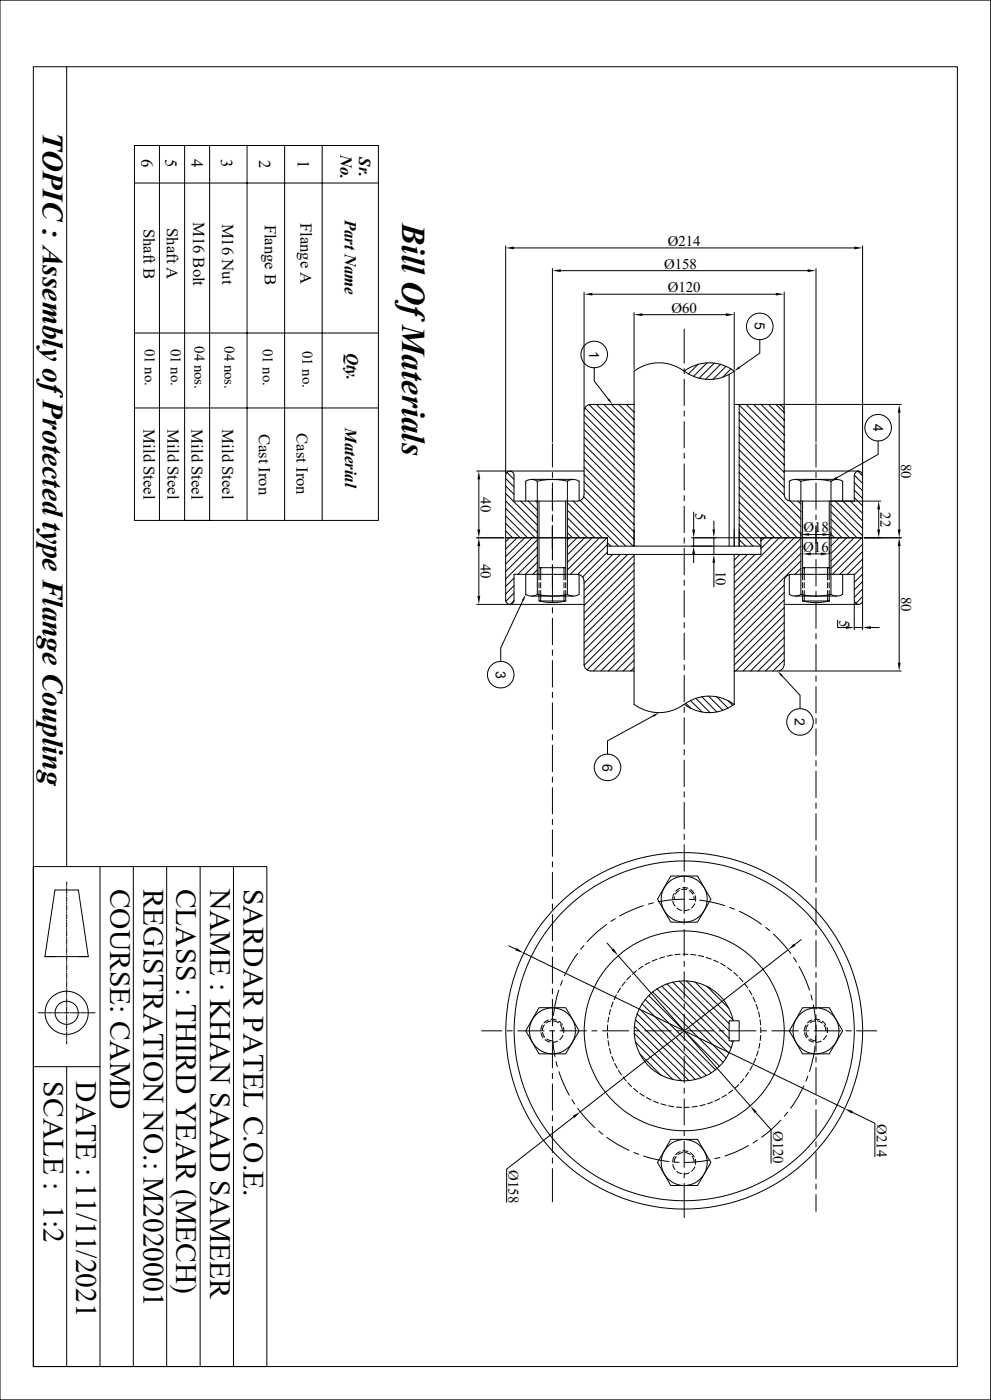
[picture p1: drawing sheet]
<svg xmlns="http://www.w3.org/2000/svg" width="297mm" height="420mm" viewBox="0 0 297 420" stroke-linecap="round" stroke-linejoin="round" font-family="sans-serif">
<g fill="none" stroke="#000" stroke-width=".3">
<path d="M0 0h296.9v419.9h-296.9zM10 20h276.9v390h-276.9zM20 20v240M40.3 54.9h73.1M47.8 43.6h-7.5v112.5h7.5M55.3 43.6h-7.5v112.5h15h-7.5v-112.5h7.5M74 43.6v112.5M85.3 43.6v112.5M113.4 43.6v112.5h-50.6v-112.5h50.6h-16.8v112.5M151.6 73.7v68.4M154.1 74.4h101.9M258.5 73.7v68.4"/>
<path d="M40.3 99.9h73.1M165.6 80.6v52M168.1 81.2h74M175 87.6v35.2M177.5 88.3h55M190 93.8v17M192.5 94.4h25.1M205.1 98.7v10.3M220 93.8v17M235 87.6v35.2M244.6 80.6v52M178.1 110.3v4l4.2 5.5"/>
<path d="M205 111.3a12.5 12.5 0 0 0-15 0v52.5M205.1 111.3a12.5 12.5 0 0 1 14.9 0 12.5 12.5 0 0 1-14.9 0zM205.1 110.6v1.5M205.1 113.7v8M209.3 109.3l-3 2.9M211.9 108.8l-4 4.1M214.1 108.9l-4.6 4.6M215.9 109.3l-4.4 4.5M217.6 109.9l-3.9 3.8M218.5 112.3v51.5M219.1 110.7l-2.5 2.5M220 111.3v52.5"/>
<path d="M227.7 101.9v4l-6 4.3M40.3 122.4h73.1M165.6 133.1v7M175 124.4l15 15M175 126.6l15 15M175 128.9l15 15M175 131.1l15 15M175 133.3l15 15.1M175 135.6l15 15M175 137.8l15 15.1M175.3 122.4l14.7 14.8M176.5 121.4l13.5 13.5"/>
<path d="M178.7 121.3l11.3 11.3M181 121.3l9 9.1M183.2 121.3l6.8 6.8M185.5 121.3l4.5 4.6M187.7 121.3l2.3 2.4M189.9 121.3l.1 .1M190 121.3h-13a2.02 2.02 0 0 0-2 2v25a2.02 2.02 0 0 1-1.9 2h-19v-7.7a1.23 1.23 0 0 0-1.3-1.2 1.23 1.23 0 0 0-1.2 1.2v18.7h23.4M205.1 123.3v1.5M205.1 126.4v8M205.1 136v1.5M205.1 139.1v8M220 121.3h13a2.02 2.02 0 0 1 2 2v25a2.02 2.02 0 0 0 2 2h27"/>
<path d="M221.5 121.5l13.5 13.5M221.5 123.7l13.5 13.5M221.5 126l13.5 13.5M221.5 128.2l13.5 13.5M221.5 130.5l13.5 13.5M221.5 132.7l13.5 13.5M221.5 135l13.5 13.5M221.5 137.2l18.5 18.5M221.5 139.4l18.5 18.5M221.5 121.3v42.5M223.6 121.3l11.4 11.5M225.8 121.3l9.2 9.2"/>
<path d="M228.1 121.3l6.9 7M230.3 121.3l4.7 4.7M232.6 121.3l2.4 2.5M233.6 121.3h36.5M244.6 133.1v7M263.2 132.3v4l-12.4 7M269.5 123.8v35M142.9 141.3h9.4M143.5 143.8v15M151.6 143.6l2.5 2.4M151.6 145.8l2.5 2.5M151.6 148l9.4 9.5"/>
<path d="M151.6 150.3l9.4 9.5M151.6 152.5l8.8 8.8M151.6 154.8l6.5 6.5M151.6 157l4.3 4.3M151.6 159.3l2 2M151.9 141.7l2.2 2.1M156.1 150.3l4.9 5M157.6 144.4a3.2 3.2 0 0 1 3.4 0M157.6 144.3v6M158.3 150.3l2.7 2.7M159.3 143.8h12.5M160.6 150.3l.4 .5"/>
<path d="M161 144.3v34a3.2 3.2 0 0 1-3.4 0v-6M161.1 144.4a20.1 20.1 0 0 1 9 0 3.2 3.2 0 0 1 3.4 0M161.5 150.3v23.7M165.6 141.7v1.6M165.6 144.9v8.3M165.6 154.4v2M165.6 157.6v10.4M169.5 150.3v23.7M170.1 150.8l10.5 10.5M170.1 153.1l8.2 8.2M170.1 155.3l6 6M170.1 157.6l3.7 3.7"/>
<path d="M170.1 159.8l1.5 1.5M170.1 144.3v34M171.8 150.3l13.5 13.5M173.6 144.3v5.9M173.9 150.2l13.6 13.6M174.9 149l14.9 14.8M175 141.3h-22.2M175 140.1l15 15M175 142.3l15 15.1M175 144.6l15 15M175 146.9l15 14.9M205.1 148.7v1.5"/>
<path d="M205.1 151.8v8M207.9 153.6v5.2M214 156.3v2.5M221.5 141.7l18.5 18.5M221.5 143.9l17.4 17.4M221.5 146.2l15.2 15.1M221.5 148.4l12.9 12.9M221.5 150.7l10.7 10.6M221.5 152.9l8.5 8.4M221.5 155.2l6.5 6.5M221.5 157.4l6.5 6.4M221.5 159.6l4.2 4.2"/>
<path d="M235 141.3h22.3M236.6 144.3v5.9M236.6 144.4a3.3 3.3 0 0 1 3.5 0 20.1 20.1 0 0 1 8.9 0 3.2 3.2 0 0 1 3.5 0M236.9 150.3l3.1 3.2M239.1 150.3l.9 .9M240 144.3v34M240.5 150.3v23.7M244.6 141.7v1.6M244.6 144.9v7.9M244.6 154.4v1.6M244.6 157.6v7M248.5 150.3v23.7"/>
<path d="M249 144.3v34M249 151.3l9.5 9.4M249 153.5l7.9 7.8M249 155.7l5.6 5.6M249 158l3.4 3.3M250.4 150.3l8.1 8.2M250.8 143.8h-12.5M252.6 144.3v6l5.9 6M254.8 150.3l3.7 3.7M256 142.6v7.7M256 142.5l2.5 2.5M256 144.8l2.5 2.5"/>
<path d="M256 147l2.5 2.5M256 149.3l2.5 2.5M256.1 142.6a1.23 1.23 0 0 1 1.2-1.2 1.23 1.23 0 0 1 1.2 1.2v18.7h-23.5M257.1 141.4l1.4 1.4M263.4 152.8v6M142.9 161.3h8.1M143.5 163.8v15M152.7 161.3l-1.1 1.2M154.1 173.4l-2.5 2.5M154.1 175.7l-2.5 2.5M154.1 177.9l-2.5 2.5M155 161.3l-3.4 3.4"/>
<path d="M157.2 161.3l-5.6 5.7M159.3 178.8h12.5M159.5 161.3l-7.9 7.9M161 162l-9.4 9.4M161 164.2l-9.4 9.5M161 166.5l-5.8 5.8M161 168.7l-3.6 3.6M161 170.9l-1.3 1.4M161.1 178.3a20.1 20.1 0 0 0 9 0M161.5 170.3h8M161.5 177.2v3.1h8M161.5 174.8v1.6"/>
<path d="M162.1 174.8v1.6M162.1 177.2v3.1M162.1 170.3v3.7M165.6 169.4v11.3M169 170.3v3.7M169 174.8v1.6M169 177.2v3.2M169.5 174.8v1.6M169.5 177.2v3.1M170.7 161.3l-.6 .7M172.9 161.3l-2.8 2.9M173.6 172.4l-.1 5.9a3.2 3.2 0 0 1-3.4 0"/>
<path d="M175 161.3h7v2.5h46M175 161.3h-23.4v18.8l.5 1 .7 .2M175.2 161.3l-5.1 5.2M177.4 161.3l-7.3 7.4M179.7 161.3l-9.6 9.6M181.9 161.3l-11 11M182 163.8v2.5h46v-2.5M182 162.8l1 1M182 163.4l-8.9 8.9M182 165.7l-7.4 7.4M183.6 166.3l-8.6 8.6M185.9 166.3l-10.9 10.9"/>
<path d="M188.1 166.3l-13.1 13.1M190 166.3v45a12.5 12.5 0 0 0 15 0M190 166.6l-15 15.1M190 168.9l-15 15M190 171.1l-15 15M190 173.4l-15 15M190 175.6l-15 15M190 177.9l-15 15M205.1 161.3v1.6M205.1 164.5v8M205.1 174v1.6M205.1 177.2v8"/>
<path d="M207.3 161.3h20.2M207.9 161.3v2.5M207.9 166.3v2.5M213.3 166.3h14.2M214 161.3v5M214 168.8v7.3M220 166.3v45M221.5 161.9l2 1.9M221.8 166.3l-1.8 1.8M224 166.3l-4 4M226.3 166.3l-6.3 6.3M229.1 161.3l-1.1 1"/>
<path d="M231.3 161.3l-3.3 3.2M233.6 161.3l-13.6 13.5M235 161.3h23.5v18.8a1.23 1.23 0 0 1-1.2 1.2 1.23 1.23 0 0 1-1.2-1.2M235 161.3h-7v2.5M235 175.5l-15 15M235 177.8l-15 15M235.8 161.3l-15.8 15.7M236.6 172.4v5.9a3.2 3.2 0 0 0 3.4 0M238 161.3l-18 18M238.3 178.8h12.5M240 161.5l-20 20M240 163.8l-20 20"/>
<path d="M240 166l-20 20M240 168.3l-20 20M240 170.5l-1.7 1.8M240.1 178.3a20.1 20.1 0 0 0 8.9 0M240.5 174.8v1.6M240.5 177.2v3.1h8M241 174v-3.7h-.5h8h-.5v3.7M241 174.8v1.6M241 177.2v3.2M242.5 160.4h4M243 166.2h3M244.6 164.7v1.6"/>
<path d="M244.6 167.9v7.9M244.6 177.4v1.6M248 177.2v3.1h.5M248 174.8v1.6M248.5 174.8v1.6M248.5 177.2v3.1M249 160.2l1.1 1.1M249 178.3a3.2 3.2 0 0 0 3.5 0M249.3 161.3l-.3 .2M251.5 161.3l-2.5 2.5M252.6 172.3v6M253.7 161.3l-4.7 4.7"/>
<path d="M256 161.3l-7 7M258.2 161.3l-9.2 9.2M258.5 163.2l-9 9.1M258.5 165.5l-6.8 6.8M258.5 167.7l-4.5 4.6M258.5 170l-2.5 2.5M258.5 172.2l-2.5 2.5M258.5 174.5l-2.5 2.5M258.5 176.7l-2.5 2.5M258.5 178.9l-2 2.1M259 161.3h11.1M269.5 163.8v35"/>
<path d="M142.9 181.3h9.4M152.8 181.3l.7-.2 .5-.6 .1-8.2h19a2.02 2.02 0 0 1 1.9 2v25a2.02 2.02 0 0 0 2 2h13M152.8 181.3h22.2M154.1 180.2l-1.1 1.1M156.7 180.1l-6.6 14.3v4M161.6 180.3a15.8 15.8 0 0 0 7.9 0M165.6 182.3v1.6M165.6 185.5v7.9M165.6 195v1.6M165.6 198.2v7.9M190 180.1l-15 15M190 182.4l-15 15"/>
<path d="M190 184.6l-15 15M190 186.9l-14.1 14.1M190 189.1l-12.2 12.2M190 191.3l-9.9 10M190 193.6l-7.7 7.7M190 195.8l-5.4 5.5M190 198.1l-3.2 3.2M205.1 186.7v1.6M205.1 189.9v8M205.1 199.4v1.6M235 180l-15 15M235 182.2l-15 15.1"/>
<path d="M235 184.5l-15 15M235 186.7l-14.5 14.6M235 189l-12.3 12.3M235 191.2l-10 10.1M235 193.5l-7.8 7.8M235 195.7l-5.6 5.6M235 198l-3.3 3.3M240.6 180.3a15.8 15.8 0 0 0 7.9 0M244.6 180.6v7.9M244.6 190.1v1.6M244.6 193.3v7.9M251 186.1v2.2h2.5"/>
<path d="M256 180.1v-7.8h-19a2.02 2.02 0 0 0-2 2v25a2.02 2.02 0 0 1-2 2h-13M256 180.6v8.3M256 188.3h2.5M257.3 181.3h-22.3M258.5 180.6v8.3M261 188.3h2.5M165.6 207.7v1.6M165.6 210.9v7.9M190 200.3l-.9 1M195.8 214.8l-13.7 7.4v4M205.1 211.3a12.6 12.6 0 0 1 14.9 0 12.6 12.6 0 0 1-14.9 0zM205.1 202.6v8"/>
<path d="M205.1 212.1v1.6M205.1 215.3v8M205.5 211l1.6 1.6M206.9 210.1l3.5 3.5M208.5 209.5l4.4 4.3M210.3 209l4.6 4.6M212.3 208.8l4.4 4.3M214.8 209l3.4 3.5M218.1 210.1l1.5 1.5M233.6 201.3h36.5M234.4 202.8l5.4 5.8v4M244.6 202.8v1.6"/>
<path d="M244.6 206v7.9M244.6 215.5v1.6M244.6 218.7v7.9M165.6 220.4v1.6M165.6 223.6v7.9M165.6 233.1v1.6M165.6 236.3v7.9M205.1 224.8v1.6M205.1 228v8M205.1 237.5v1.6M244.6 228.2v1.6M244.6 231.4v7.9"/>
<path d="M10 260h70v150h-70zM30 260v150M40 260v150M50 260v150M60 260v150M70 260v150M165.6 245.8v1.6M165.6 249v7.9M165.6 258.5v1.6M205.1 240.7v8M205.1 250.2v1.6M205.1 253.4v8"/>
<path d="M244.6 240.9v1.6M244.6 244.1v7.9M244.6 253.6v1.6M244.6 256.8v7.9M20 264.6v.9M20 265.9v.2M20 266.5v1.6M20 268.4v.3M20 269v1.6M20 270.9v.3M20 271.6v1.5M20 273.5v.3"/>
<path d="M20 274.1v1.6M20 276v.3M20 276.6v1.6M20 278.6v.2M20 279.2v1.6M165.6 261.7v7.9M165.6 271.2v1.6M165.6 274.4v7.9M181.8 277.3a32.8 32.8 0 0 0-5.8 5.1M184.4 275.6l-1.3 .8M192.8 271.7l-2.9 1.1-4.2 2M195.8 270.8l-1.5 .4"/>
<path d="M201 262.8h8l4.1 6.9-4.1 6.9h-8l-3.9-6.9zM201.6 270.4l.7 1.4M202.1 268l-.5 1.6M202.1 269v.8M202.9 272.4l1.4 .7M203.5 267.2l-1.1 1.1M203.8 266.5l-1.3 .9M204.6 266.3l1.6 .2M205 269.7l-5.1 .4-2.6 .4M205.1 262.9v1.6M205.1 266.1v8M205.1 275.6v1.6"/>
<path d="M205.1 278.8v8M205.8 266.8l-1.5 .1M206.5 267.2l1.1 1.1M206.6 269.8l1.5 .1M206.6 272.8l-1.5 .4M206.9 266.9l1.1 1.1M207.9 269l.1 .8M208.2 271.1l-.9 1.3M208.4 268.7v1.6M209.7 270l3.1 .5 4.4 1.2M218.7 272.2l1.4 .6M221.6 273.4l3.2 1.6 3.4 2.3"/>
<path d="M229.5 278.2l1.2 1M244.6 266.3v1.5M244.6 269.5v7.9M244.6 279v1.5M13.5 287h13M16.5 287h-3l3-20h7l3 20h-3M20 281.1v.3M20 281.7v1.6M20 283.6v.3M20 284.3v1.5M20 286.2v.3M20 286.8v1.6"/>
<path d="M20 288.7v.3M20 289.3v1.6M20 291.3v.2M20 291.9v1.6M20 293.8v.3M20 294.4v1.6M20 296.3v.3M20 297v1.5M20 298.9v.3M20 299.5v1.6M152.4 283.7l2.3 1.1M156.9 285.9l96.3 46.7"/>
<path d="M165.6 283.9v1.6M165.6 287.1v7.9M165.6 296.6v1.6M165.6 299.8v7.9M167.5 297.1l-.6 1.9-1.1 5.6M168.5 294.1l-.5 1.5M173.1 286l-2.2 3.5-1.7 3.2M175 283.6l-1 1.2M181.9 282.9l1.7 1.9M184.7 298.4l-.6 1.5M185.3 286.7l39.5 45.1M186 296.4l-.9 1.4"/>
<path d="M187.4 294.6l-1 1.2M189 292.8l-1.1 1.1M190.8 291.2l-1.2 1.1M192.7 289.9l-1.3 .8M193.4 299.8l21.1 21.1M194.4 298.7l21.2 21.2M194.7 288.7l-1.3 .7M195.6 297.6l21.1 21.1M196.9 296.6l20.7 20.8M196.9 287.7l-1.4 .6M198.3 295.8l20.1 20.1M199.2 287l-1.5 .5"/>
<path d="M199.9 295.1l19.2 19.3M201.5 286.5l-1.6 .4M201.6 294.6l16.9 16.9M203.5 294.3l15 15M203.8 286.3l-1.5 .1M204.6 286.3h1.6M205.1 288.3v1.6M205.1 291.5v8M205.7 294.3l12.8 12.7M207 286.3l1.6 .2M208.3 294.6l11.4 11.3M209.3 286.6l1.6 .4"/>
<path d="M211.6 287.2l1.5 .5M211.8 295.9l6.6 6.5M213.9 288l1.4 .7M216 289l1.4 .9M218 290.3l1.3 .9M219.9 291.7l1.2 1.1M221.6 293.3l1.1 1.2M223.2 295.1l.9 1.3M224.5 297.1l.8 1.3M225.7 299.1l.7 1.5M231.8 280.2l2.9 3 2.3 2.8M236.2 284.9l-62.3 48.6"/>
<path d="M237.9 287.3l.8 1.3M239.5 289.9l2.1 4.2 1 2.9M240.1 281.9l-1.9 1.5M243 298.5l.4 1.5M244.6 282.2v7.9M244.6 291.7v1.5M244.6 294.9v7.9M10 320h20M11.5 303.8h1.7M13.5 303.8h.3M14.1 303.8h1.6M16 303.8h.3"/>
<path d="M16.6 303.8h1.6M18.5 303.8h.4M19.2 303.8h1.6M20 312.2v.9M20 301.4v.3M20 302v1.6M20 304v.2M20 304.6v1.6M20 306.5v.3M20 307.1v1.6M20 309v.3M20 309.7v1.5"/>
<path d="M20 311.6v.3M20 320v90M21.1 303.8h.3M21.7 303.8h1.6M23.6 303.8h.4M24.3 303.8h1.6M26.2 303.8h.3M26.8 303.8h1.7M144.3 309.2h6.1M152 309.2h1.5M155.2 309.2h7.9M161.5 302.3h8l4.1 6.9-4.1 6.9h-8l-3.9-6.9z"/>
<path d="M162.1 309.8l.7 1.5M162.6 307.5l-.5 1.6M162.6 309.7l.6 1.4M163.2 307.5l-.6 1.4M163.4 311.9l1.4 .7M163.8 311.7l1.9 .6M164.3 306l-1.3 .9M164.7 309.2h1.5M165.1 306.3l-1.4 .6M165.1 305.8l1.6 .2M165.6 310.9v-1.6l.3 5.1 .4 2.6M165.6 312.5v7.9"/>
<path d="M165.7 306.2l-.1 1.5M165.9 306.3l1.4 .5M166.7 318.5l.3 1.5M167.1 312.3l-1.5 .4M167.4 306.4l1.1 1.1M167.9 309.2h7.9M167.9 307.4l.7 1.8M168.7 310.6l-.9 1.3M168.9 308.2l.1 1.6M177.4 309.2h1.5M180.6 309.2h7.9M182.1 309.8l.1 1.6"/>
<path d="M182.1 307.5v1.6M182.2 312.2l.3 1.6M182.5 305.1l-.3 1.6M182.7 314.5l.4 1.6M183 302.9l-.4 1.5M183.3 316.8l.6 1.5M183.7 300.6l-.5 1.5M184.2 319l.8 1.4M190.1 309.2h1.5M190.1 310l14.2 14.2M190.1 307.8l16.4 16.3M190.4 305.9l18 17.9"/>
<path d="M190.4 312.6l11.3 11.3M190.9 304.1l19.2 19.2M191.6 302.6l20.1 20.1M191.8 316.2l6.3 6.3M192.4 301.1l20.7 20.8M193.3 309.2h7.9M202.8 309.2h1.5M205.1 301v1.6M205.1 304.2v8M205.1 313.7v1.6M205.1 316.9v7.9M206 309.2h7.9"/>
<path d="M215.5 309.2h1.5M218.5 306.2h3v6.1h-3zM218.7 309.2h7.9M219.2 312.3l.5 .3M219.8 306.2a15 15 0 0 0-23.1-9.4 15 15 0 0 0 0 24.9 15 15 0 0 0 23.1-9.4M225.5 319.7l-.8 1.4M226.5 317.5l-.7 1.5M226.6 301.3l.5 1.5M227.2 315.3l-.5 1.5M227.3 303.6l.4 1.5M227.7 313l-.3 1.5M227.8 305.9l.2 1.6"/>
<path d="M228 308.2v1.6M228 310.6l-.2 1.6M228.1 309.2h1.6M231.3 309.2h8M240.5 302.3h8l4.1 6.9-4.1 6.9h-8l-3.9-6.9zM240.8 309.2h1.6M241.1 309.8l.7 1.5M241.6 307.5l-.5 1.6M241.6 309.6l.6 1.5M242.2 307.4l-.6 1.4M242.4 311.9l1.4 .7M242.7 311.6l1.7 .7"/>
<path d="M243.3 306l-1.3 .9M243.8 301.5l.4 2.6 .4 5.1M244 309.2h8M244.1 305.8l1.6 .2M244.2 306.3l-1.4 .5M244.3 313.9l-.5 3-1.2 4.5M244.5 310.8l-.1 1.5M244.6 304.4v1.5M244.6 307.6v7.9M244.6 317.1v1.5M245 306.3l1.4 .6M246.1 312.3l-1.5 .4"/>
<path d="M246.4 306.4l1.1 1.1M247 307.5l.5 1.7M247.7 310.6l-.9 1.3M247.9 308.2v1.6M253.5 309.2h1.6M256.7 309.2h6.1M165.6 322v1.6M165.6 325.2v7.9M165.6 334.7v1.6M165.6 337.9v7.9M167.5 321.5l1.1 2.9 2 4.1M171.4 329.9l.8 1.3"/>
<path d="M171.9 335.1l-20.1 15.6v10M173.1 332.5l2.2 2.8 3 2.9M179.5 339.3l1.1 1M185.4 321.1l.8 1.3M186.7 323l1 1.3M188.2 324.9l1.1 1.1M189.9 326.5l1.2 1M191.8 328l1.3 .8M193.8 329.3l1.4 .7M195.9 330.3l1.5 .6M198.1 331.1l1.5 .5M200.4 331.7l1.5 .3"/>
<path d="M202.7 332.1l1.6 .1M205.1 326.4v1.6M205.1 329.6v7.9M205.1 339.1v1.6M206.6 332.1l-1.5 .1M209 331.9l-1.6 .2M211.3 331.3l-1.5 .4M213.5 330.6l-1.5 .5M215.7 329.6l-1.5 .7M217.7 328.4l-1.3 .8M219.6 327l-1.2 1M221.4 325.4l-1.2 1.1"/>
<path d="M222.9 323.6l-1 1.2M224.3 321.7l-.9 1.3M226.5 333.7l4.6 5.2v10.1M234 336l-2.9 2.9-2.8 2.3M236.1 333.7l-1 1.2M240.9 325.8l-1.6 3.2-2.3 3.4M242.1 322.9l-.5 1.5M244.6 320.3v7.9M244.6 329.8v1.5M244.6 333v7.9M255.4 333.7l6.8 3.3v10M165.6 347.4v1.6"/>
<path d="M165.6 350.6v9.9M181.9 341.2l3.4 2.3 3.3 1.6M190 345.7l1.4 .6M192.9 346.8l4.5 1.2 3 .4M201 341.8h8l4.1 6.9-4.1 6.9h-8l-3.9-6.9zM201.6 349.3l.7 1.5M202 348.6l1.5 .1M202.1 347l-.5 1.6M202.6 346.9l-.5 1.7M202.9 351.4l1.4 .7M203.8 345.5l-1.3 .9M204.6 345.3l1.6 .2"/>
<path d="M204.6 345.8l-1.4 .6M205.1 355v10.3M205.1 342.3v7.9M205.1 351.8v1.6M205.4 345.8l1.5 .6M206.6 351.8l-1.5 .4M206.9 345.8l1.1 1.2M207.4 346.9l.6 1.7M208.2 350.1l-.9 1.3M208.4 347.7v1.6M212.8 348l-5.2 .7h-2.5M215.8 347.2l-1.6 .4"/>
<path d="M224.3 343.7l-4.1 2-2.9 1.1M227 342.1l-1.3 .8M244.6 342.5v1.5M244.6 345.7v7.9M244.6 355.2v1.5M244.6 358.4v5"/>
<circle cx="227.7" cy="97.9" r="4"/>
<circle cx="178.1" cy="106.3" r="4"/>
<circle cx="263.2" cy="128.3" r="4"/>
<circle cx="150.1" cy="202.4" r="4"/>
<circle cx="239.8" cy="216.6" r="4"/>
<circle cx="182.1" cy="230.2" r="4"/>
<circle cx="205.1" cy="269.7" r="6.9"/>
<circle cx="20" cy="303.8" r="3.5"/>
<circle cx="20" cy="303.8" r="6.5"/>
<circle cx="165.6" cy="309.2" r="6.9"/>
<circle cx="205.1" cy="309.2" r="30"/>
<circle cx="205.1" cy="309.2" r="53.5"/>
<circle cx="205.1" cy="309.2" r="51"/>
<circle cx="244.6" cy="309.2" r="6.9"/>
<circle cx="205.1" cy="348.7" r="6.9"/>
</g>
<g fill="#000">
<path d="M151.6 74.4l2.5-.4v.8zM256 74l2.5 .4-2.5 .4zM165.6 81.2l2.5-.4v.8zM175 88.3l2.5-.5v.8zM190 94.4l2.5-.4v.8zM217.6 94l2.4 .4-2.4 .4zM232.5 87.8l2.5 .5-2.5 .3zM242.1 80.8l2.5 .4-2.5 .4zM182.1 119.9l.5-.4 1 1.8zM220 111.3l1.5-1.4 .4 .5zM269.5 121.3l.4 2.5h-.8zM143.5 141.3l.4 2.5h-.8z"/>
<path d="M143.1 158.8h.8l-.4 2.5zM207.5 158.8h.8l-.4 2.5zM213.5 158.8h.8l-.3 2.5zM240 160.4l2.5-.5v.8zM246.5 159.9l2.5 .5-2.5 .3zM249 144.3l1.6-1.3 .4 .6zM262.9 158.8h.9l-.4 2.5zM263.4 150.3l.4 2.5h-.9zM269.1 158.8h.8l-.4 2.5zM143.5 161.3l.4 2.5h-.8zM143.1 178.8h.8l-.4 2.5zM207.9 163.8l.4 2.5h-.8z"/>
<path d="M214 166.3l.3 2.5h-.8zM240.5 166.2l2.5-.5v.9zM246 165.7l2.5 .5-2.5 .4zM269.5 161.3l.4 2.5h-.8zM157.6 178.3l-.6 2-.6-.3zM253.5 187.8l2.5 .5-2.5 .4zM258.5 188.3l2.5-.5v.9zM269.1 198.8h.8l-.4 2.5zM195.6 214.5l1.9-.7-1.5 1.3zM233 201.3l1.7 1.3-.6 .4zM154.9 284.4l2 1.5-2.4-.7zM183.3 285.1l.6-.6 1.4 2.2z"/>
<path d="M237.9 283.1l.5 .6-2.2 1.2zM171.7 334.7l2.2-1.2-1.7 1.9zM224.8 331.8l2 1.6-.6 .5zM253.2 332.6l2.4 .7-.4 .8z"/>
</g>
<text font-size="9.9" x="120.5" y="66.9" transform="rotate(90 120.5 66.9)">Bill Of Materials</text>
<g font-size="8.8">
<text x="12.8" y="39.5" transform="rotate(90 12.8 39.5)">TOPIC : Assembly of Protected type Flange Coupling</text>
<text x="33" y="266.6" transform="rotate(90 33 266.6)">COURSE: CAMD</text>
<text x="43" y="266.7" transform="rotate(90 43 266.7)">REGISTRATION NO.: M2020001</text>
<text x="52.8" y="266.7" transform="rotate(90 52.8 266.7)">CLASS : THIRD YEAR (MECH)</text>
<text x="63" y="266.6" transform="rotate(90 63 266.6)">NAME : KHAN SAAD SAMEER</text>
<text x="73" y="266.7" transform="rotate(90 73 266.7)">SARDAR PATEL C.O.E.</text>
<text x="13" y="324.4" transform="rotate(90 13 324.4)">SCALE : 1:2</text>
<text x="22.8" y="324.4" transform="rotate(90 22.8 324.4)">DATE : 11/11/2021</text>
</g>
<g font-size="5">
<text x="42.4" y="47.7" transform="rotate(90 42.4 47.7)">6</text>
<text x="49.6" y="47.7" transform="rotate(90 49.6 47.7)">5</text>
<text x="57.4" y="47.7" transform="rotate(90 57.4 47.7)">4</text>
<text x="66.3" y="47.8" transform="rotate(90 66.3 47.8)">3</text>
<text x="77.7" y="48" transform="rotate(90 77.7 48)">2</text>
<text x="102" y="46.5" transform="rotate(90 102 46.5)">No.</text>
<text x="107.7" y="47.2" transform="rotate(90 107.7 47.2)">Sr.</text>
<text x="89.2" y="48" transform="rotate(90 89.2 48)">1</text>
<text x="103.3" y="66" transform="rotate(90 103.3 66)">Part Name</text>
<text x="43" y="68.6" transform="rotate(90 43 68.6)">Shaft B</text>
<text x="50" y="68.4" transform="rotate(90 50 68.4)">Shaft A</text>
<text x="57.9" y="66.5" transform="rotate(90 57.9 66.5)">M16 Bolt</text>
<text x="66.5" y="67.1" transform="rotate(90 66.5 67.1)">M16 Nut</text>
<text x="79.4" y="67.4" transform="rotate(90 79.4 67.4)">Flange B</text>
<text x="90.1" y="66.8" transform="rotate(90 90.1 66.8)">Flange A</text>
<text x="103.9" y="105.7" transform="rotate(90 103.9 105.7)">Qty.</text>
<text x="43" y="128.8" transform="rotate(90 43 128.8)">Mild Steel</text>
<text x="50.2" y="128.8" transform="rotate(90 50.2 128.8)">Mild Steel</text>
<text x="57.4" y="128.8" transform="rotate(90 57.4 128.8)">Mild Steel</text>
<text x="66.6" y="128.8" transform="rotate(90 66.6 128.8)">Mild Steel</text>
<text x="77.6" y="130.1" transform="rotate(90 77.6 130.1)">Cast Iron</text>
<text x="88.8" y="130" transform="rotate(90 88.8 130)">Cast Iron</text>
<text x="103.4" y="128.4" transform="rotate(90 103.4 128.4)">Material</text>
</g>
<g font-size="4.4">
<text x="200.1" y="73.7">Ø214</text>
<text x="199.1" y="80.6">Ø158</text>
<text x="200.1" y="87.6">Ø120</text>
<text x="201.3" y="93.8">Ø60</text>
<text x="43.4" y="104.7" transform="rotate(90 43.4 104.7)">01 no.</text>
<text x="51.2" y="104.7" transform="rotate(90 51.2 104.7)">01 no.</text>
<text x="58.3" y="103.8" transform="rotate(90 58.3 103.8)">04 nos.</text>
<text x="67.3" y="103.8" transform="rotate(90 67.3 103.8)">04 nos.</text>
<text x="78.8" y="104.7" transform="rotate(90 78.8 104.7)">01 no.</text>
<text x="90.6" y="105.3" transform="rotate(90 90.6 105.3)">01 no.</text>
<text x="270" y="139.1" transform="rotate(90 270 139.1)">80</text>
<text x="144.1" y="149.1" transform="rotate(90 144.1 149.1)">40</text>
<text x="208.5" y="153.9" transform="rotate(90 208.5 153.9)">5</text>
<text x="263.9" y="153.7" transform="rotate(90 263.9 153.7)">22</text>
<text x="240.8" y="159.7">Ø18</text>
<text x="240.8" y="165.6">Ø16</text>
<text x="144.1" y="169.2" transform="rotate(90 144.1 169.2)">40</text>
<text x="214.5" y="171.3" transform="rotate(90 214.5 171.3)">10</text>
<text x="270" y="179" transform="rotate(90 270 179)">80</text>
<text x="251.6" y="185.8" transform="rotate(90 251.6 185.8)">5</text>
<text x="231.7" y="339.3" transform="rotate(90 231.7 339.3)">Ø120</text>
<text x="262.8" y="337.3" transform="rotate(90 262.8 337.3)">Ø214</text>
<text x="152.4" y="351.1" transform="rotate(90 152.4 351.1)">Ø158</text>
</g>
<g font-size="4.2">
<text x="226.2" y="96.7" transform="rotate(90 226.2 96.7)">5</text>
<text x="176.6" y="105.3" transform="rotate(90 176.6 105.3)">1</text>
<text x="261.7" y="127.2" transform="rotate(90 261.7 127.2)">4</text>
<text x="148.6" y="201.2" transform="rotate(90 148.6 201.2)">3</text>
<text x="238.3" y="215.5" transform="rotate(90 238.3 215.5)">2</text>
<text x="180.6" y="229.1" transform="rotate(90 180.6 229.1)">6</text>
</g>
</svg>
